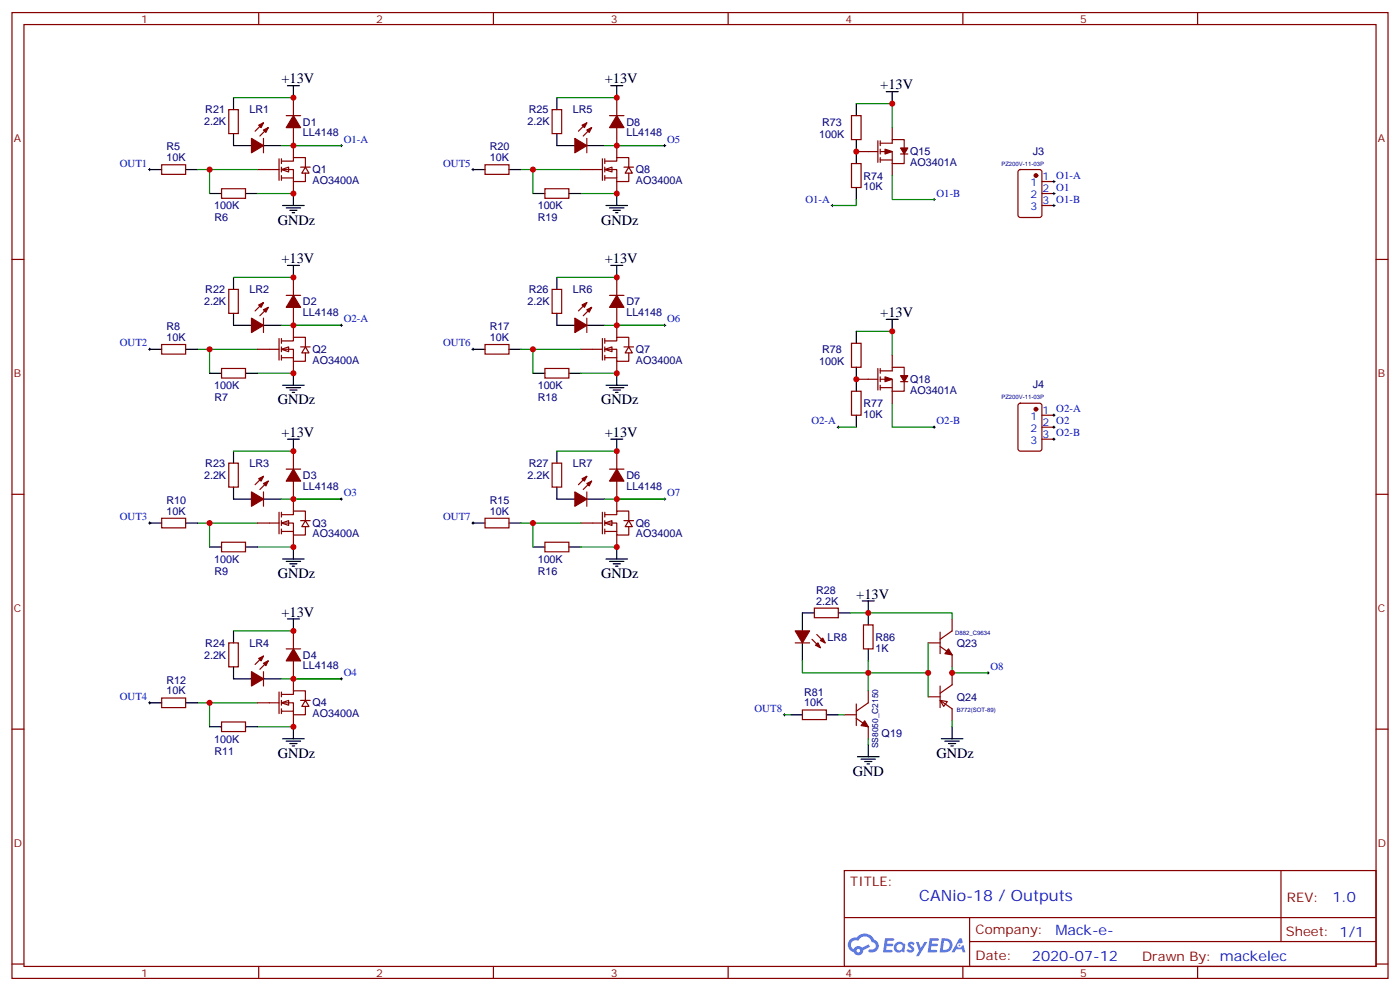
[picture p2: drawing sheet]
<svg xmlns="http://www.w3.org/2000/svg" width="412mm" height="292mm" viewBox="0 0 412 292" stroke-linecap="round" stroke-linejoin="round" font-family="sans-serif">
<g fill="none" stroke="#870000" stroke-width=".35">
<path d="M3.5 3.7h405.4v284.3h-405.4zM7.1 7.2h398.2v277.3h-398.2zM76.2 3.7v3.5M145.3 3.7v3.5M214.5 3.7v3.5M283.6 3.7v3.5M352.8 3.7v3.5M3.5 76.4h3.6M405.3 76.4h3.6M3.5 145.5h3.6M405.3 145.5h3.6M3.5 214.7h3.6"/>
<path d="M405.3 214.7h3.6M248.7 256.3h156.6v28.2h-156.6zM377.3 256.3v20.9M248.7 270.1h156.5M285.6 277.2h119.6M285.6 270.1v14.2M3.5 283.8h3.6M76.2 284.5v3.5M145.3 284.5v3.5M214.5 284.5v3.5M283.6 284.5v3.5M352.8 284.5v3.5"/>
<path d="M405.3 283.8h3.6"/>
</g>
<g fill="#5487ff">
<path d="M267.7 277.5a1.22 1.22 0 0 1 1.7 .2l-.4 .6a.47 .47 0 0 0-.3-.4 .47 .47 0 0 0-.5 .2l.1 .2a1.14 1.14 0 0 1 .8 1.8 1.14 1.14 0 0 1-1.9 0l-.2-.2 .5-.6 .7 .5a.29 .29 0 0 0 .3-.3 .29 .29 0 0 0-.2-.3 1.04 1.04 0 0 1-.6-1.7z"/>
<path d="M260.7 276.2h2.4l.3 .2-.2 .5-1.8 .1-.1 .8h1.5l.3 .4-.3 .4h-1.6l-.2 1.1h1.7l.2 .3-.2 .3-2.6 .1z"/>
<path d="M273.8 276.2h2.4l.3 .2-.1 .5-1.8 .1-.2 .8h1.6l.3 .4-.4 .4-1.6-.1-.1 1.1 1.7 .1 .2 .3-.2 .3-2.6 .1z"/>
<path d="M282.6 276.2h.7l.3 1.3-.6 .3a.69 .69 0 0 0-1 .3 .69 .69 0 0 0 .4 .9 .69 .69 0 0 0 .9-.6l.5-.2 .6 2.2h-.8l-.2-.9h-1.8l-.5 .9h-.8z"/>
<path d="M269.8 277.3h.8l.6 1.8 1.1-1.8h.9l-2.6 4.2h-.8l.9-1.5z"/>
<path d="M277.4 276.2l-.6 4.2h1.3a2.11 2.11 0 0 0 2.5-2.1 2.11 2.11 0 0 0-2.5-2.1zM278.1 277a1.39 1.39 0 0 1 1.7 1.4 1.39 1.39 0 0 1-1.8 1.2h-.3z"/>
<path d="M263.7 277.8a1.54 1.54 0 0 0-.1 2.2 1.54 1.54 0 0 0 2.2 .1l.6 .3 .3-2.3-.2-.3h-.4a1.49 1.49 0 0 0-2.4 0zM264 278.8a.94 .94 0 0 1 1.8 0 .94 .94 0 0 1-1.8 0z"/>
<path d="M250.4 276.6a2.18 2.18 0 0 0 1.1 3.7 1.44 1.44 0 0 0 1.6 .9 1.44 1.44 0 0 0 1.2-1.4l2-1.1-.5-.7-1.9 1a1.47 1.47 0 0 0-2.4 .4 1.39 1.39 0 0 1-.7-1.9 1.39 1.39 0 0 1 2-.5 2.12 2.12 0 0 1 2.2-1.3 2.12 2.12 0 0 1 1.9 1.7 1.14 1.14 0 0 1 1.1 1.4 1.14 1.14 0 0 1-1.7 .7 .43 .43 0 0 0-.5 .4 .43 .43 0 0 0 .4 .5 1.98 1.98 0 0 0 2.5-1.2 1.98 1.98 0 0 0-1.2-2.6 3.1 3.1 0 0 0-5.3-.6l-.9 .1zM252.3 279.9a.55 .55 0 0 1 1.1 0 .55 .55 0 0 1-1.1 0z"/>
<circle cx="282.6" cy="278.3" r=".26"/>
</g>
<g fill="#fff" stroke="#870000" stroke-width=".35">
<path d="M82.9 49.9l2.1-.7v1.4z"/>
<path d="M90 49.2l1 1.8h-2.1z"/>
</g>
<g fill="none" stroke="#870000" stroke-width=".35">
<path d="M84.3 34h4.2M86.4 28.8v5.2M86.4 37.6v8.8M47.6 48.5h7.1v2.8h-7.1zM65.3 55.6h7v2.8h-7zM75.8 49.9h6.4M82.2 46.7v6.4M82.9 47.4h3.5v-1h3.6v2.8M82.9 49.9h3.5v3.5h3.6v-2.4M82.9 52.4h3.5M82.9 46.7v1.5M82.9 49.2v1.4"/>
<path d="M82.9 51.7v1.4M86.4 53.4v3.6M88.5 49.2h2.9M84.3 87h4.2M86.4 81.7v5.3M86.4 90.5v5.3M47.6 101.4h7.1v2.8h-7.1zM65.3 108.5h7v2.8h-7z"/>
</g>
<g fill="none" stroke="#000" stroke-width=".35">
<path d="M84.7 25.2h3.5M86.4 25.2v3.6M44.1 49.9h3.5M54.7 49.9h3.5M61.7 57h3.6M72.3 57h3.5M86.4 57v3.5M83.3 60.5h6.3M84.3 61.2h4.2M84.7 78.1h3.5M85.4 61.9h2.1M86.1 62.6h.7"/>
<path d="M86.4 78.1v3.6M44.1 102.8h3.5M54.7 102.8h3.5M61.7 109.9h3.6M72.3 109.9h3.5M83.3 113.4h6.3M84.3 114.1h4.2M85.4 114.8h2.1M86.1 115.5h.7M86.4 109.9v3.5"/>
</g>
<path d="M58.2 49.9h17.6M61.7 49.9v7.1M75.8 57h10.6M86.4 42.9h14.1M86.4 95.8h14.1M58.2 102.8h17.6M61.7 102.8v7.1M75.8 109.9h10.6" fill="none" stroke="#008700" stroke-width=".35"/>
<g fill="#870000" stroke="#870000" stroke-width=".35">
<path d="M86.4 34l2.1 3.6h-4.2z"/>
<path d="M86.4 87l2.1 3.5h-4.2z"/>
</g>
<path d="M100.2 42.9h.7M100.5 42.5v.7M100.2 95.8h.7M100.5 95.4v.7" fill="none" stroke="#000" stroke-width=".29"/>
<g fill="#fff" stroke="#870000" stroke-width=".35">
<path d="M82.9 102.8l2.1-.7v1.4z"/>
<path d="M90 102.1l1 1.8h-2.1z"/>
</g>
<g fill="none" stroke="#870000" stroke-width=".35">
<path d="M82.2 99.7v6.3M82.9 99.7v1.4M86.4 95.8v3.5M75.8 102.8h6.4M82.9 100.4h3.5v-1.1h3.6v2.8M82.9 102.8h3.5v3.6h3.6v-2.5M82.9 105.3h3.5M82.9 102.1v1.4M82.9 104.6v1.4M86.4 106.4v3.5M88.5 102.1h2.9M84.3 138.1h4.2"/>
<path d="M86.4 132.8v5.3M47.6 152.6h7.1v2.8h-7.1zM65.3 159.6h7v2.9h-7zM86.4 141.6v5.3"/>
</g>
<path d="M58.2 154h17.6M61.7 154v7M86.4 146.9h14.1M75.8 161h10.6" fill="none" stroke="#008700" stroke-width=".35"/>
<path d="M100.2 146.9h.7M100.5 146.6v.7" fill="none" stroke="#000" stroke-width=".29"/>
<path d="M84.7 129.3h3.5M86.4 129.3v3.5M44.1 154h3.5M54.7 154h3.5M61.7 161h3.6M72.3 161h3.5M83.3 164.6h6.3M84.3 165.3h4.2M85.4 166h2.1M86.1 166.7h.7M86.4 161v3.6" fill="none" stroke="#000" stroke-width=".35"/>
<path d="M86.4 138.1l2.1 3.5h-4.2z" fill="#870000" stroke="#870000" stroke-width=".35"/>
<g fill="#fff" stroke="#870000" stroke-width=".35">
<path d="M82.9 154l2.1-.7v1.4z"/>
<path d="M90 153.3l1 1.7h-2.1z"/>
</g>
<g fill="none" stroke="#870000" stroke-width=".35">
<path d="M75.8 154h6.4M82.2 150.8v6.4M82.9 151.5h3.5v-1h3.6v2.8M82.9 154h3.5v3.5h3.6v-2.5M82.9 156.5h3.5M82.9 150.8v1.4M82.9 153.3v1.4M82.9 155.8v1.4M86.4 146.9v3.6M86.4 157.5v3.5M88.5 153.3h2.9M84.3 191h4.2"/>
<path d="M86.4 185.7v5.3M86.4 194.6v5.2M47.6 205.5h7.1v2.8h-7.1zM65.3 212.5h7v2.9h-7z"/>
</g>
<path d="M86.4 199.8h14.1M58.2 206.9h17.6M61.7 206.9v7.1M75.8 214h10.6" fill="none" stroke="#008700" stroke-width=".35"/>
<path d="M100.2 199.8h.7M100.5 199.5v.7" fill="none" stroke="#000" stroke-width=".29"/>
<path d="M84.7 182.2h3.5M86.4 182.2v3.5M44.1 206.9h3.5M54.7 206.9h3.5M61.7 214h3.6M72.3 214h3.5M83.3 217.5h6.3M84.3 218.2h4.2M85.4 218.9h2.1M86.1 219.6h.7M86.4 214v3.5" fill="none" stroke="#000" stroke-width=".35"/>
<path d="M86.4 191l2.1 3.6h-4.2z" fill="#870000" stroke="#870000" stroke-width=".35"/>
<g fill="#fff" stroke="#870000" stroke-width=".35">
<path d="M82.9 206.9l2.1-.7v1.4z"/>
<path d="M90 206.2l1 1.8h-2.1z"/>
</g>
<path d="M86.4 199.8v3.6M75.8 206.9h6.4M82.2 203.7v6.4M82.9 204.4h3.5v-1h3.6v2.8M82.9 206.9h3.5v3.5h3.6v-2.4M82.9 209.4h3.5M82.9 203.7v1.4M82.9 206.2v1.4M82.9 208.7v1.4M86.4 210.4v3.6M88.5 206.2h2.9" fill="none" stroke="#870000" stroke-width=".35"/>
<g fill="#fff" stroke="#870000" stroke-width=".35">
<path d="M178.2 154l2.1-.7v1.4z"/>
<path d="M185.2 153.3l1.1 1.7h-2.2z"/>
</g>
<g fill="none" stroke="#870000" stroke-width=".35">
<path d="M179.6 138.1h4.2M181.7 132.8v5.3M142.9 152.6h7v2.8h-7zM160.5 159.6h7.1v2.9h-7.1zM171.1 154h6.3M177.4 150.8v6.4M178.2 151.5h3.5v-1h3.5v2.8M178.2 154h3.5v3.5h3.5v-2.5M178.2 156.5h3.5M178.2 150.8v1.4M178.2 153.3v1.4M178.2 155.8v1.4"/>
<path d="M181.7 141.6v8.9M181.7 157.5v3.5M183.8 153.3h2.8"/>
</g>
<path d="M179.9 129.3h3.5M181.7 129.3v3.5M139.3 154h3.6M149.9 154h3.6M157 161h3.5M167.6 161h3.5M178.5 164.6h6.4M179.6 165.3h4.2M180.6 166h2.1M181.3 166.7h.7M181.7 161v3.6" fill="none" stroke="#000" stroke-width=".35"/>
<path d="M153.5 154h17.6M157 154v7M181.7 146.9h14.1M171.1 161h10.6" fill="none" stroke="#008700" stroke-width=".35"/>
<path d="M181.7 138.1l2.1 3.5h-4.2z" fill="#870000" stroke="#870000" stroke-width=".35"/>
<path d="M195.4 146.9h.7M195.8 146.6v.7" fill="none" stroke="#000" stroke-width=".29"/>
<g fill="#fff" stroke="#870000" stroke-width=".35">
<path d="M178.2 102.8l2.1-.7v1.4z"/>
<path d="M185.2 102.1l1.1 1.8h-2.2z"/>
</g>
<g fill="none" stroke="#870000" stroke-width=".35">
<path d="M179.6 34h4.2M181.7 28.8v5.2M181.7 37.6v5.3M142.9 48.5h7v2.8h-7zM160.5 55.6h7.1v2.8h-7.1zM177.4 99.7v6.3M178.2 99.7v1.4M179.6 87h4.2M181.7 81.7v5.3M181.7 90.5v8.8M142.9 101.4h7v2.8h-7zM160.5 108.5h7.1v2.8h-7.1z"/>
<path d="M171.1 102.8h6.3M178.2 100.4h3.5v-1.1h3.5v2.8M178.2 102.8h3.5v3.6h3.5v-2.5M178.2 105.3h3.5M178.2 102.1v1.4M178.2 104.6v1.4M181.7 106.4v3.5M183.8 102.1h2.8"/>
</g>
<g fill="none" stroke="#000" stroke-width=".35">
<path d="M179.9 25.2h3.5M181.7 25.2v3.6M139.3 49.9h3.6M149.9 49.9h3.6M157 57h3.5M167.6 57h3.5M181.7 57v3.5M178.5 60.5h6.4M179.6 61.2h4.2M179.9 78.1h3.5M180.6 61.9h2.1M181.3 62.6h.7"/>
<path d="M181.7 78.1v3.6M139.3 102.8h3.6M149.9 102.8h3.6M157 109.9h3.5M167.6 109.9h3.5M178.5 113.4h6.4M179.6 114.1h4.2M180.6 114.8h2.1M181.3 115.5h.7M181.7 109.9v3.5"/>
</g>
<path d="M153.5 49.9h17.6M157 49.9v7.1M171.1 57h10.6M181.7 42.9h14.1M181.7 95.8h14.1M153.5 102.8h17.6M157 102.8v7.1M171.1 109.9h10.6" fill="none" stroke="#008700" stroke-width=".35"/>
<g fill="#870000" stroke="#870000" stroke-width=".35">
<path d="M181.7 87l2.1 3.5h-4.2z"/>
<path d="M181.7 34l2.1 3.6h-4.2z"/>
</g>
<path d="M195.4 42.9h.7M195.8 42.5v.7M195.4 95.8h.7M195.8 95.4v.7" fill="none" stroke="#000" stroke-width=".29"/>
<g fill="#fff" stroke="#870000" stroke-width=".35">
<path d="M178.2 49.9l2.1-.7v1.4z"/>
<path d="M185.2 49.2l1.1 1.8h-2.2z"/>
</g>
<g fill="none" stroke="#870000" stroke-width=".35">
<path d="M67.4 32.3h2.8v7h-2.8zM77.6 36.2l-2.5 2.4M79 37.6l-2.4 2.4M162.6 32.3h2.9v7h-2.9zM172.9 36.2l-2.5 2.4M174.3 37.6l-2.5 2.4M250.8 34h2.8v7.1h-2.8zM262.8 37.6v3.5M77.6 40.7v4.3M171.1 49.9h6.3M172.9 40.7v4.3M177.4 46.7v6.4"/>
<path d="M178.2 47.4h3.5v-1h3.5v2.8M178.2 49.9h3.5v3.5h3.5v-2.4M178.2 52.4h3.5M178.2 46.7v1.5M178.2 49.2v1.4M178.2 51.7v1.4M181.7 42.9v3.5M181.7 53.4v3.6M183.8 49.2h2.8M250.8 48.2h2.8v7h-2.8zM252.2 44.6h6.4M258.6 41.5v6.3"/>
<path d="M259.3 42.2h3.5v-1.1h3.5v2.5M259.3 44.6h3.5v3.6M259.3 47.1h3.5M259.3 41.5v1.4M259.3 43.9v1.4M259.3 46.4v1.4M262.8 48.2v3.5M265.3 45.3h2.1M266.3 45.3v2.9h-3.5M300.1 50.1l.5-.2h5.6l.7 .4v13l-.4 .7h-5.9l-.7-.4v-13zM306.9 53.4h3.5M306.9 57h3.5"/>
<path d="M306.9 60.5h3.5M67.4 85.2h2.8v7.1h-2.8zM77.6 93.7v4.2M77.6 89.1l-2.5 2.4M79 90.5l-2.4 2.5M162.6 85.2h2.9v7.1h-2.9zM172.9 93.7v4.2M172.9 89.1l-2.5 2.4M174.3 90.5l-2.5 2.5M250.8 115.2h2.8v7h-2.8zM250.8 101.1h2.8v7h-2.8zM252.2 111.7h6.4"/>
<path d="M258.6 108.5v6.3M259.3 109.2h3.5v-1.1h3.5v2.5M259.3 111.7h3.5v3.5M259.3 108.5v1.4M259.3 110.9v1.5M259.3 113.4v1.4M259.3 114.1h3.5M262.8 104.6v3.5M262.8 115.2v3.5M265.3 112.4h2.1M266.3 112.4v2.8h-3.5M300.1 118.9l.5-.2h5.6l.7 .4v13l-.4 .7h-5.9l-.7-.4v-13z"/>
<path d="M67.4 136.3h2.8v7.1h-2.8zM162.6 136.3h2.9v7.1h-2.9zM306.9 122.2h3.5M306.9 125.8h3.5M306.9 129.3h3.5M77.6 144.8v4.2M77.6 140.2l-2.5 2.5M79 141.6l-2.4 2.5M172.9 144.8v4.2M172.9 140.2l-2.5 2.5M174.3 141.6l-2.5 2.5M239.9 179h7v2.9h-7z"/>
<path d="M67.4 189.3h2.8v7h-2.8zM77.6 197.7v4.3M77.6 193.1l-2.5 2.5M79 194.6l-2.4 2.4M234.2 189.3h4.3M239.2 188.2l2.5 2.5M240.6 186.8l2.5 2.5M254.4 184h2.8v7h-2.8zM273.4 189.3h3.5M276.9 190.3l3.6 2.5v3.5M276.9 186.1v6.3M280.5 182.2v3.5l-3.6 2.5"/>
<path d="M280.5 198.1v3.5l-3.6 2.5M236.4 209h7v2.8h-7zM248.7 210.4h3.5M252.2 211.5l3.6 2.5v3.5M252.2 207.3v6.3M255.8 203.4v3.5l-3.6 2.5M273.4 205.1h3.5M276.9 206.2l2.1 .4-1 1.4zM276.9 206.2l3.6 2.5v3.5M276.9 202v6.3"/>
</g>
<g fill="none" stroke="#000" stroke-width=".29">
<path d="M43.7 49.9h.7M44.1 49.6v.7M139 49.9h.7M139.3 49.6v.7M274.8 58.7h.7M275.2 58.4v.7M310.1 57h.7M310.1 53.4h.7M310.4 53.1v.7M310.4 56.6v.7M244.8 60.5h.7M245.2 60.1v.8"/>
<path d="M310.1 60.5h.7M310.4 60.1v.8M43.7 102.8h.7M44.1 102.5v.7M139 102.8h.7M139.3 102.5v.7M246.6 125.8h.7M246.9 125.4v.7M274.8 125.8h.7M275.2 125.4v.7M310.1 125.8h.7M310.1 129.3h.7"/>
<path d="M310.1 122.2h.7M310.4 121.9v.7M310.4 125.4v.7M310.4 128.9v.7M43.7 154h.7M44.1 153.6v.7M139 154h.7M139.3 153.6v.7M290.7 198.1h.7M291 197.7v.7M43.7 206.9h.7M44.1 206.6v.7"/>
<path d="M230.7 210.4h.7M231.1 210.1v.7"/>
</g>
<g fill="none" stroke="#000" stroke-width=".35">
<path d="M68.8 39.3v3.6h5.3M68.8 28.8v3.5M164 39.3v3.6h5.3M164 28.8v3.5M252.2 30.5v3.5M261.1 27h3.5M262.8 27v3.5M77.6 42.9h5.3M172.9 42.9h5.3M252.2 41.1v7.1M252.2 55.2v3.5M68.8 81.7v3.5"/>
<path d="M68.8 92.3v3.5h5.3M77.6 95.8h5.3M164 92.3v3.5h5.3M164 81.7v3.5M172.9 95.8h5.3M252.2 97.5v3.6M261.1 94h3.5M262.8 94v3.5M252.2 108.1v7.1M68.8 132.8v3.5M164 132.8v3.5M252.2 122.2v3.6"/>
<path d="M68.8 143.4v3.5h5.3M77.6 146.9h5.3M164 143.4v3.5h5.3M172.9 146.9h5.3M254 176.9h3.5M255.8 176.9v7.1M68.8 185.7v3.6M68.8 196.3v3.5h5.3M77.6 199.8h5.3M236.4 189.3v5.3M239.9 180.4h-3.5v5.3M246.9 180.4h3.6"/>
<path d="M255.8 191v3.6M232.8 210.4h3.6M243.4 210.4h3.5M255.8 219.3v3.5M277.3 217.5h6.3M278.3 218.2h4.3M279.4 218.9h2.1M280.1 219.6h.7M280.5 214v3.5M252.6 222.8h6.3M253.6 223.5h4.3M254.7 224.2h2.1"/>
<path d="M255.4 224.9h.7"/>
</g>
<g fill="#870000" stroke="#870000" stroke-width=".35">
<path d="M74.1 40.7l3.5 2.2-3.5 2.1z"/>
<path d="M77.6 38.3l1.4-.7-.7 1.4z"/>
<path d="M76.2 36.9l1.4-.7-.7 1.4z"/>
<path d="M74.1 93.7l3.5 2.1-3.5 2.1z"/>
<path d="M77.6 91.2l1.4-.7-.7 1.4z"/>
<path d="M76.2 89.8l1.4-.7-.7 1.4z"/>
<path d="M74.1 144.8l3.5 2.1-3.5 2.1z"/>
<path d="M77.6 142.3l1.4-.7-.7 1.5z"/>
<path d="M76.2 140.9l1.4-.7-.7 1.4z"/>
<path d="M74.1 197.7l3.5 2.1-3.5 2.2z"/>
<path d="M77.6 195.3l1.4-.7-.7 1.4z"/>
<path d="M76.2 193.9l1.4-.8-.7 1.5z"/>
<path d="M169.3 40.7l3.6 2.2-3.6 2.1z"/>
<path d="M172.9 38.3l1.4-.7-.7 1.4z"/>
<path d="M171.4 36.9l1.5-.7-.7 1.4z"/>
<path d="M169.3 93.7l3.6 2.1-3.6 2.1z"/>
<path d="M172.9 91.2l1.4-.7-.7 1.4z"/>
<path d="M171.4 89.8l1.5-.7-.7 1.4z"/>
<path d="M169.3 144.8l3.6 2.1-3.6 2.1z"/>
<path d="M172.9 142.3l1.4-.7-.7 1.5z"/>
<path d="M171.4 140.9l1.5-.7-.7 1.4z"/>
<path d="M234.2 185.7h4.3l-2.1 3.6z"/>
<path d="M240.2 190l.7-.7 .8 1.4z"/>
<path d="M241.7 188.6l.7-.7 .7 1.4z"/>
<path d="M260.7 43.9l2.1 .7-2.1 .7z"/>
<path d="M265.3 43.6h2.1l-1.1 1.7z"/>
<path d="M260.7 110.9l2.1 .8-2.1 .7z"/>
<path d="M265.3 110.6h2.1l-1.1 1.8z"/>
<path d="M254.7 212.2l1.1 1.8-2.2-.4z"/>
<path d="M279.4 191l1.1 1.8-2.2-.4z"/>
<circle cx="305.2" cy="51.7" r=".53"/>
<circle cx="305.2" cy="120.5" r=".53"/>
</g>
<g fill="none" stroke="#008700" stroke-width=".35">
<path d="M68.8 28.8h17.6M164 28.8h17.7M252.2 30.5h10.6v7.1M82.9 42.9h3.5M178.2 42.9h3.5M252.2 58.7v1.8h-7M262.8 51.7v7h12.4M68.8 81.7h17.6M82.9 95.8h3.5M164 81.7h17.7M178.2 95.8h3.5M252.2 97.5h10.6v7.1"/>
<path d="M262.8 118.7v7.1h12.4M68.8 132.8h17.6M164 132.8h17.7M246.9 125.8h5.3M82.9 146.9h3.5M178.2 146.9h3.5M68.8 185.7h17.6M82.9 199.8h3.5M236.4 194.6v3.5h37M250.5 180.4h30v1.8M255.8 194.6v8.8M273.4 189.3v15.8"/>
<path d="M280.5 196.3v1.8h10.5M231.1 210.4h1.7M246.9 210.4h1.8M255.8 217.5v1.8M280.5 212.2v1.8"/>
</g>
<g fill="#c00">
<circle cx="280.5" cy="198.1" r=".88"/>
<circle cx="273.4" cy="198.1" r=".88"/>
<circle cx="181.7" cy="132.8" r=".88"/>
<circle cx="86.4" cy="185.7" r=".88"/>
<circle cx="86.4" cy="132.8" r=".88"/>
<circle cx="181.7" cy="81.7" r=".88"/>
<circle cx="181.7" cy="28.8" r=".88"/>
<circle cx="86.4" cy="81.7" r=".88"/>
<circle cx="181.7" cy="95.8" r=".88"/>
<circle cx="157" cy="102.8" r=".88"/>
<circle cx="181.7" cy="109.9" r=".88"/>
<circle cx="181.7" cy="57" r=".88"/>
<circle cx="157" cy="49.9" r=".88"/>
<circle cx="181.7" cy="42.9" r=".88"/>
<circle cx="181.7" cy="161" r=".88"/>
<circle cx="157" cy="154" r=".88"/>
<circle cx="181.7" cy="146.9" r=".88"/>
<circle cx="86.4" cy="146.9" r=".88"/>
<circle cx="61.7" cy="154" r=".88"/>
<circle cx="86.4" cy="161" r=".88"/>
<circle cx="86.4" cy="42.9" r=".88"/>
<circle cx="61.7" cy="49.9" r=".88"/>
<circle cx="86.4" cy="57" r=".88"/>
<circle cx="86.4" cy="109.9" r=".88"/>
<circle cx="61.7" cy="102.8" r=".88"/>
<circle cx="86.4" cy="95.8" r=".88"/>
<circle cx="86.4" cy="214" r=".88"/>
<circle cx="61.7" cy="206.9" r=".88"/>
<circle cx="86.4" cy="199.8" r=".88"/>
<circle cx="86.4" cy="28.8" r=".88"/>
<circle cx="252.2" cy="44.6" r=".88"/>
<circle cx="262.8" cy="30.5" r=".88"/>
<circle cx="262.8" cy="97.5" r=".88"/>
<circle cx="252.2" cy="111.7" r=".88"/>
<circle cx="255.8" cy="180.4" r=".88"/>
<circle cx="255.8" cy="198.1" r=".88"/>
</g>
<text font-size="4.6" fill="#00f" x="270.8" y="265.3">CANio-18 / Outputs</text>
<g font-size="4.2">
<text x="82.9" y="24.5">+13V</text>
<text x="178.2" y="24.5">+13V</text>
<text x="259.3" y="26.3">+13V</text>
<text x="81.8" y="66.1">GNDz</text>
<text x="177.1" y="66.1">GNDz</text>
<text x="82.9" y="77.4">+13V</text>
<text x="178.2" y="77.4">+13V</text>
<text x="259.3" y="93.3">+13V</text>
<text x="81.8" y="119.1">GNDz</text>
<text x="177.1" y="119.1">GNDz</text>
<text x="82.9" y="128.6">+13V</text>
<text x="178.2" y="128.6">+13V</text>
<text x="81.8" y="170.2">GNDz</text>
<text x="177.1" y="170.2">GNDz</text>
<text x="252.2" y="176.2">+13V</text>
<text x="82.9" y="181.5">+13V</text>
<text x="81.8" y="223.1">GNDz</text>
<text x="275.9" y="223.1">GNDz</text>
<text x="251.2" y="228.4">GND</text>
</g>
<g font-size="4.2" fill="#00f">
<text x="392.5" y="265.6">1.0</text>
<text x="310.9" y="275.1">Mack-e-</text>
<text x="304" y="282.9">2020-07-12</text>
</g>
<g font-size="3.9" fill="#800">
<text x="250.5" y="260.9">TITLE:</text>
<text x="379.1" y="265.6">REV:</text>
<text x="287.4" y="275.1">Company:</text>
<text x="378.7" y="275.7">Sheet: 1/1</text>
<text x="287.4" y="282.8">Date:</text>
<text x="336.4" y="282.8">Drawn By: mackelec</text>
</g>
<g font-size="3.2" fill="#800">
<text x="41.6" y="6.7">1</text>
<text x="110.8" y="6.7">2</text>
<text x="179.9" y="6.7">3</text>
<text x="249.1" y="6.7">4</text>
<text x="318.2" y="6.7">5</text>
<text x="4.1" y="41.8">A</text>
<text x="405.9" y="41.8">A</text>
<text x="4.1" y="110.9">B</text>
<text x="405.9" y="110.9">B</text>
<text x="4.1" y="180.1">C</text>
<text x="405.9" y="180.1">C</text>
<text x="4.1" y="249.2">D</text>
<text x="405.9" y="249.2">D</text>
<text x="41.6" y="287.5">1</text>
<text x="110.8" y="287.5">2</text>
<text x="179.9" y="287.5">3</text>
<text x="249.1" y="287.5">4</text>
<text x="318.2" y="287.5">5</text>
</g>
<g font-size="3.2" fill="#000080">
<text x="60.5" y="33.4">R21</text>
<text x="73.5" y="33.4">LR1</text>
<text x="155.7" y="33.4">R25</text>
<text x="168.7" y="33.4">LR5</text>
<text x="60.1" y="36.9">2.2K</text>
<text x="89.3" y="40.1">LL4148</text>
<text x="89.3" y="37">D1</text>
<text x="155.3" y="36.9">2.2K</text>
<text x="184.5" y="40.1">LL4148</text>
<text x="184.5" y="37">D8</text>
<text x="241.3" y="40.5">100K</text>
<text x="242.2" y="37">R73</text>
<text x="49" y="47.4">10K</text>
<text x="49" y="44.3">R5</text>
<text x="144.3" y="47.4">10K</text>
<text x="144.3" y="44.3">R20</text>
<text x="268.1" y="45.8">Q15</text>
<text x="304.3" y="45.5">J3</text>
<text x="92.1" y="51">Q1</text>
<text x="187.3" y="51">Q8</text>
<text x="254.4" y="52.9">R74</text>
<text x="268.1" y="49">AO3401A</text>
<text x="92.1" y="54.2">AO3400A</text>
<text x="187.3" y="54.2">AO3400A</text>
<text x="254.4" y="56">10K</text>
<text x="63.1" y="61.6">100K</text>
<text x="63.2" y="65.2">R6</text>
<text x="158.4" y="61.6">100K</text>
<text x="158.4" y="65.2">R19</text>
<text x="60.1" y="89.8">2.2K</text>
<text x="60.5" y="86.3">R22</text>
<text x="73.5" y="86.3">LR2</text>
<text x="89.3" y="89.9">D2</text>
<text x="155.3" y="89.8">2.2K</text>
<text x="155.7" y="86.3">R26</text>
<text x="168.7" y="86.3">LR6</text>
<text x="184.5" y="89.9">D7</text>
<text x="89.3" y="93">LL4148</text>
<text x="184.5" y="93">LL4148</text>
<text x="49" y="100.4">10K</text>
<text x="49" y="97.2">R8</text>
<text x="144.3" y="100.4">10K</text>
<text x="144.3" y="97.2">R17</text>
<text x="92.1" y="107.1">AO3400A</text>
<text x="92.1" y="103.9">Q2</text>
<text x="187.3" y="107.1">AO3400A</text>
<text x="187.3" y="103.9">Q7</text>
<text x="241.3" y="107.5">100K</text>
<text x="242.2" y="104">R78</text>
<text x="268.1" y="112.8">Q18</text>
<text x="63.1" y="114.6">100K</text>
<text x="63.2" y="118.1">R7</text>
<text x="158.4" y="114.6">100K</text>
<text x="158.4" y="118.1">R18</text>
<text x="254.4" y="119.9">R77</text>
<text x="268.1" y="116">AO3401A</text>
<text x="304.3" y="114.3">J4</text>
<text x="254.4" y="123">10K</text>
<text x="60.5" y="137.5">R23</text>
<text x="73.5" y="137.5">LR3</text>
<text x="155.7" y="137.5">R27</text>
<text x="168.7" y="137.5">LR7</text>
<text x="60.1" y="141">2.2K</text>
<text x="89.3" y="141.1">D3</text>
<text x="155.3" y="141">2.2K</text>
<text x="184.5" y="141.1">D6</text>
<text x="49" y="148.3">R10</text>
<text x="89.3" y="144.2">LL4148</text>
<text x="144.3" y="148.3">R15</text>
<text x="184.5" y="144.2">LL4148</text>
<text x="49" y="151.5">10K</text>
<text x="92.1" y="155">Q3</text>
<text x="144.3" y="151.5">10K</text>
<text x="187.3" y="155">Q6</text>
<text x="92.1" y="158.2">AO3400A</text>
<text x="187.3" y="158.2">AO3400A</text>
<text x="63.1" y="165.7">100K</text>
<text x="158.4" y="165.7">100K</text>
<text x="63.2" y="169.2">R9</text>
<text x="158.4" y="169.2">R16</text>
<text x="240.4" y="178">2.2K</text>
<text x="240.4" y="174.8">R28</text>
<text x="60.5" y="190.4">R24</text>
<text x="73.5" y="190.4">LR4</text>
<text x="243.8" y="188.6">LR8</text>
<text x="257.9" y="191.9">1K</text>
<text x="257.9" y="188.6">R86</text>
<text x="281.9" y="190.4">Q23</text>
<text x="60.1" y="193.9">2.2K</text>
<text x="89.3" y="197.1">LL4148</text>
<text x="89.3" y="194">D4</text>
<text x="49" y="201.3">R12</text>
<text x="49" y="204.4">10K</text>
<text x="92.1" y="208">Q4</text>
<text x="236.9" y="208">10K</text>
<text x="236.9" y="204.8">R81</text>
<text x="281.9" y="206.3">Q24</text>
<text x="92.1" y="211.1">AO3400A</text>
<text x="63.1" y="218.6">100K</text>
<text x="259.7" y="216.8">Q19</text>
<text x="63.2" y="222.2">R11</text>
</g>
<g font-size="3.2" fill="#00f">
<text x="101.2" y="42">O1-A</text>
<text x="196.5" y="42">O5</text>
<text x="35.3" y="49">OUT1</text>
<text x="130.5" y="49">OUT5</text>
<text x="307.1" y="53.1">1 O1-A</text>
<text x="237.3" y="59.6">O1-A</text>
<text x="275.9" y="57.9">O1-B</text>
<text x="303.6" y="54.9">1</text>
<text x="303.6" y="58.4">2</text>
<text x="307.1" y="56.6">2 O1</text>
<text x="303.6" y="61.9">3</text>
<text x="307.1" y="60.1">3 O1-B</text>
<text x="101.2" y="94.9">O2-A</text>
<text x="196.5" y="94.9">O6</text>
<text x="35.3" y="102">OUT2</text>
<text x="130.5" y="102">OUT6</text>
<text x="239" y="124.9">O2-A</text>
<text x="275.9" y="124.9">O2-B</text>
<text x="303.6" y="123.6">1</text>
<text x="307.1" y="121.9">1 O2-A</text>
<text x="307.1" y="125.4">2 O2</text>
<text x="303.6" y="127.2">2</text>
<text x="303.6" y="130.7">3</text>
<text x="307.1" y="128.9">3 O2-B</text>
<text x="101.2" y="146">O3</text>
<text x="196.5" y="146">O7</text>
<text x="35.3" y="153.1">OUT3</text>
<text x="130.5" y="153.1">OUT7</text>
<text x="291.7" y="197.2">O8</text>
<text x="101.2" y="199">O4</text>
<text x="35.3" y="206">OUT4</text>
<text x="222.3" y="209.6">OUT8</text>
</g>
<text font-size="2.5" fill="#000080" x="258.6" y="220.3" transform="rotate(-90 258.6 220.3)">SS8050_C2150</text>
<g font-size="1.8" fill="#000080">
<text x="295" y="48.8">PZ200V-11-03P</text>
<text x="295" y="117.5">PZ200V-11-03P</text>
<text x="281.3" y="186.9">D882_C9634</text>
<text x="281.9" y="209.5">B772(SOT-89)</text>
</g>
</svg>
